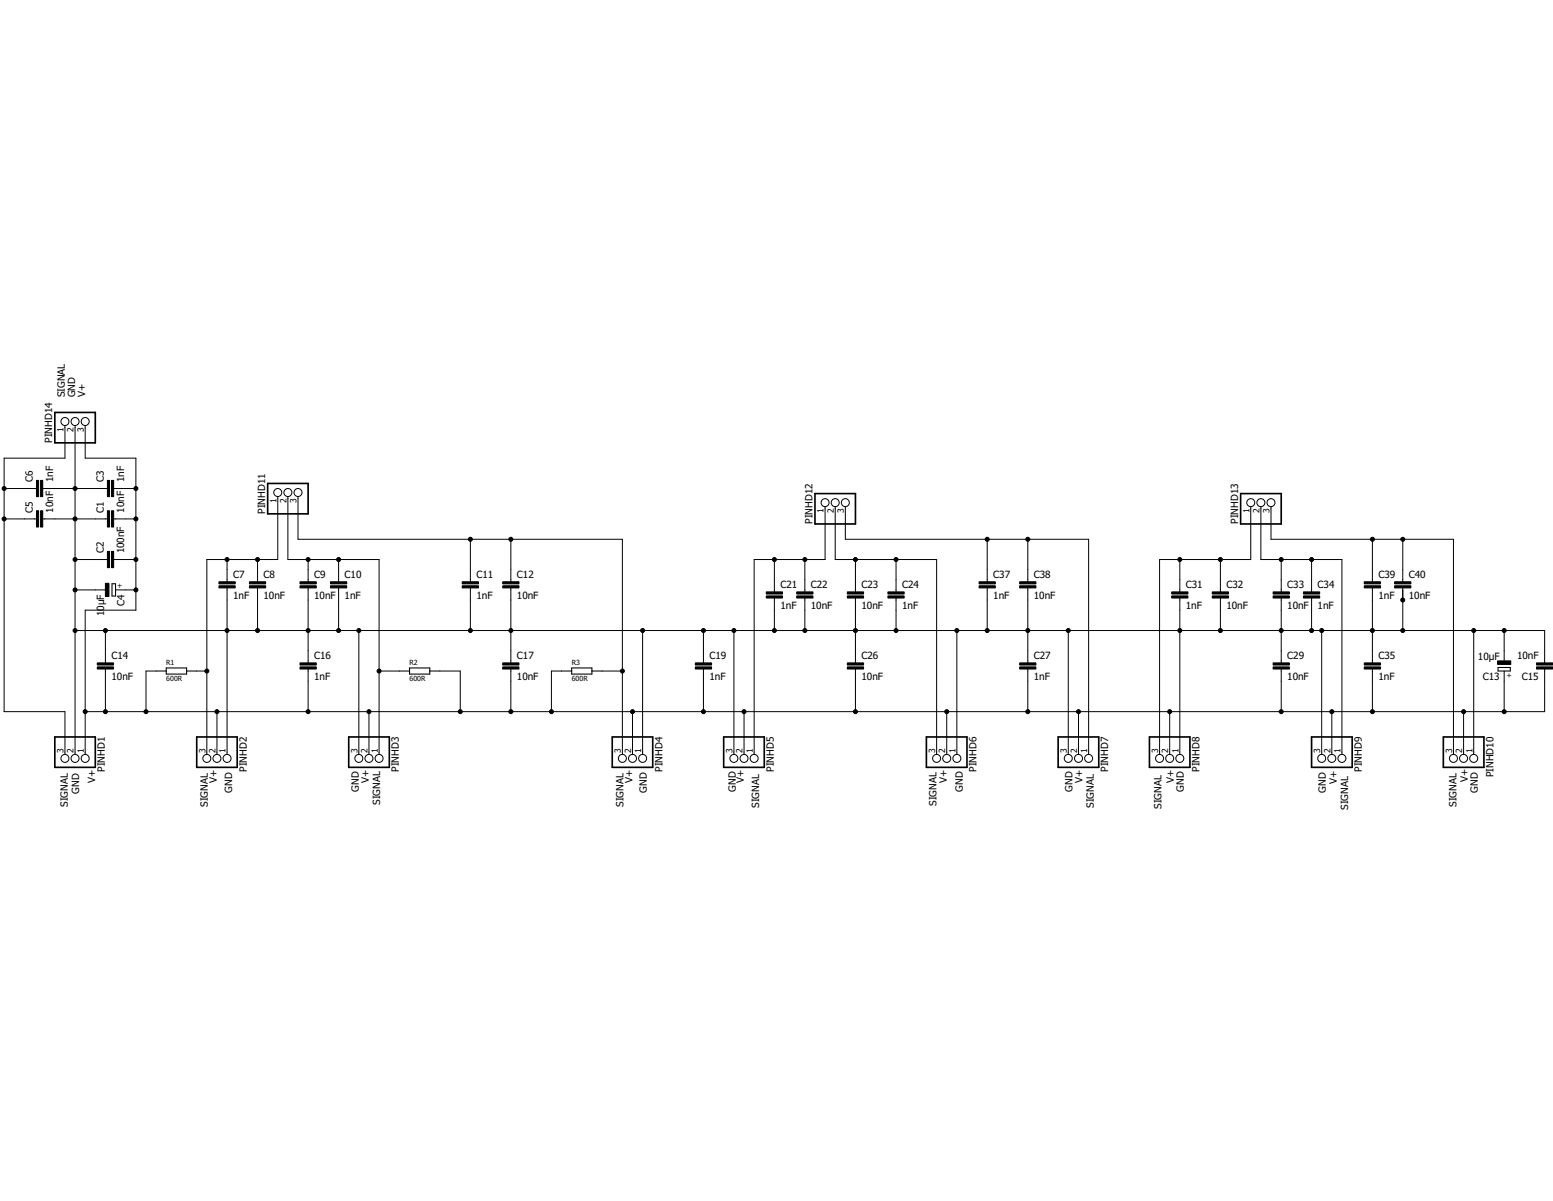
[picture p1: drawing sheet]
<svg xmlns="http://www.w3.org/2000/svg" width="279mm" height="216mm" viewBox="0 0 279 216" stroke-linecap="round" stroke-linejoin="round" font-family="sans-serif">
<g fill="none" stroke="#000" stroke-width=".3">
<path d="M9.9 74.1h7.2v5.5h-7.2zM48.2 86.9h7.2v5.5h-7.2zM146.6 88.7h7.3v5.5h-7.3zM223.2 88.7h7.3v5.5h-7.3zM9.9 132.5h7.2v5.4h-7.2zM35.4 132.5h7.3v5.4h-7.3zM62.7 132.5h7.3v5.4h-7.3zM110.2 132.5h7.2v5.4h-7.2zM130.2 132.5h7.3v5.4h-7.3zM166.7 132.5h7.3v5.4h-7.3zM190.4 132.5h7.3v5.4h-7.3zM206.8 132.5h7.3v5.4h-7.3z"/>
<path d="M236 132.5h7.3v5.4h-7.3zM259.7 132.5h7.3v5.4h-7.3z"/>
</g>
<g fill="none" stroke="#000" stroke-width=".18">
<path d="M11.7 76.5v5.9h-11v45.5h11v7.7M13.5 76.5v59.1M15.3 76.5v5.9h9.1v27.3h-9.1v25.9M.7 93.3h5.9M.7 87.8h5.9M7.7 93.3h11.6M7.7 87.8h11.6M20.4 93.3h4M20.4 87.8h4M50 89.2v11.4h-12.8v35M51.8 89.2v11.4h16.4v35M53.6 89.2v7.7h58.4v38.7"/>
<path d="M84.6 96.9v7.7M91.9 96.9v7.7M148.4 91.1v9.5h-12.7v35M150.3 91.1v9.5h18.2v35M152.1 91.1v5.8h43.8v38.7M177.6 96.9v7.7M184.9 96.9v7.7M225 91.1v9.5h-16.4v35M226.8 91.1v9.5h14.6v35M228.7 91.1v5.8h32.8v38.7M246.9 96.9v7.7M252.4 96.9v7.7"/>
<path d="M13.5 100.6h5.8M13.5 106h5.5M13.5 113.3h264.4v5.9M19 113.3v5.9M20.4 100.6h4M20.8 106h3.6M40.9 100.6v4M40.9 105.7v29.9M46.3 100.6v4M46.3 105.7v7.6M55.4 100.6v4M55.4 105.7v13.5"/>
<path d="M60.9 100.6v4M60.9 105.7v7.6M64.6 113.3v22.3M84.6 105.7v7.6M91.9 105.7v13.5M115.6 113.3v22.3M126.6 113.3v5.9M132 113.3v22.3M139.3 100.6v5.8M139.3 107.5v5.8M144.8 100.6v5.8M144.8 107.5v5.8"/>
<path d="M153.9 100.6v5.8M153.9 107.5v11.7M161.2 100.6v5.8M161.2 107.5v5.8M172.1 113.3v22.3M177.6 105.7v7.6M184.9 105.7v13.5M192.2 113.3v22.3M212.3 100.6v5.8M212.3 107.5v28.1M219.6 100.6v5.8M219.6 107.5v5.8"/>
<path d="M230.5 100.6v5.8M230.5 107.5v11.7M236 100.6v5.8M236 107.5v5.8M237.8 113.3v22.3M246.9 105.7v13.5M252.4 105.7v7.6M265.1 113.3v22.3M270.6 113.3v5.5M19 120.3v7.6M28.1 120.6h-1.8v7.3M35.4 120.6h1.8"/>
<path d="M39 127.9v7.7M55.4 120.3v7.6M66.4 127.9v7.7M68.2 120.6h3.7M79.1 120.6h3.7v7.3M91.9 120.3v7.6M101 120.6h-1.8v7.3M108.3 120.6h3.7M113.8 127.9v7.7M126.6 120.3v7.6M133.9 127.9v7.7M153.9 120.3v7.6"/>
<path d="M170.3 127.9v7.7M184.9 120.3v7.6M194 127.9v7.7M210.4 127.9v7.7M230.5 120.3v7.6M239.6 127.9v7.7M246.9 120.3v7.6M263.3 127.9v7.7M270.6 120.6v7.3M277.9 120.3v7.6h-262.6"/>
<circle cx="11.7" cy="75.8" r=".72"/>
<circle cx="13.5" cy="75.8" r=".72"/>
<circle cx="15.3" cy="75.8" r=".72"/>
<circle cx="50" cy="88.5" r=".72"/>
<circle cx="51.8" cy="88.5" r=".72"/>
<circle cx="53.6" cy="88.5" r=".72"/>
<circle cx="148.4" cy="90.4" r=".72"/>
<circle cx="150.3" cy="90.4" r=".72"/>
<circle cx="152.1" cy="90.4" r=".72"/>
<circle cx="225" cy="90.4" r=".72"/>
<circle cx="226.8" cy="90.4" r=".72"/>
<circle cx="228.7" cy="90.4" r=".72"/>
<circle cx="11.7" cy="136.3" r=".72"/>
<circle cx="13.5" cy="136.3" r=".72"/>
<circle cx="15.3" cy="136.3" r=".72"/>
<circle cx="37.2" cy="136.3" r=".72"/>
<circle cx="39" cy="136.3" r=".72"/>
<circle cx="40.9" cy="136.3" r=".72"/>
<circle cx="64.6" cy="136.3" r=".72"/>
<circle cx="66.4" cy="136.3" r=".72"/>
<circle cx="68.2" cy="136.3" r=".72"/>
<circle cx="112" cy="136.3" r=".72"/>
<circle cx="113.8" cy="136.3" r=".72"/>
<circle cx="115.6" cy="136.3" r=".72"/>
<circle cx="132" cy="136.3" r=".72"/>
<circle cx="133.9" cy="136.3" r=".72"/>
<circle cx="135.7" cy="136.3" r=".72"/>
<circle cx="168.5" cy="136.3" r=".72"/>
<circle cx="170.3" cy="136.3" r=".72"/>
<circle cx="172.1" cy="136.3" r=".72"/>
<circle cx="192.2" cy="136.3" r=".72"/>
<circle cx="194" cy="136.3" r=".72"/>
<circle cx="195.9" cy="136.3" r=".72"/>
<circle cx="208.6" cy="136.3" r=".72"/>
<circle cx="210.4" cy="136.3" r=".72"/>
<circle cx="212.3" cy="136.3" r=".72"/>
<circle cx="237.8" cy="136.3" r=".72"/>
<circle cx="239.6" cy="136.3" r=".72"/>
<circle cx="241.4" cy="136.3" r=".72"/>
<circle cx="261.5" cy="136.3" r=".72"/>
<circle cx="263.3" cy="136.3" r=".72"/>
<circle cx="265.1" cy="136.3" r=".72"/>
</g>
<g fill="#000" stroke="#000" stroke-width=".18">
<path d="M6.6 91.8h.3v2.9h-.3zM6.6 86.4h.3v2.9h-.3zM7.3 91.8h.4v2.9h-.4zM7.3 86.4h.4v2.9h-.4zM19.3 91.8h.4v2.9h-.4zM19.3 99.1h.4v2.9h-.4zM19.3 86.4h.4v2.9h-.4zM20.1 91.8h.3v2.9h-.3zM20.1 99.1h.3v2.9h-.3zM20.1 86.4h.3v2.9h-.3zM17.5 119.9h2.9v.4h-2.9zM17.5 119.2h2.9v.3h-2.9z"/>
<path d="M19 104.9h.6v2.3h-.6zM39.4 105.3h2.9v.4h-2.9zM39.4 104.6h2.9v.4h-2.9zM44.9 105.3h2.9v.4h-2.9zM44.9 104.6h2.9v.4h-2.9zM54 105.3h2.9v.4h-2.9zM54 104.6h2.9v.4h-2.9zM54 119.9h2.9v.4h-2.9zM54 119.2h2.9v.3h-2.9zM59.5 105.3h2.9v.4h-2.9zM59.5 104.6h2.9v.4h-2.9zM83.2 105.3h2.9v.4h-2.9z"/>
<path d="M83.2 104.6h2.9v.4h-2.9zM90.4 105.3h3v.4h-3zM90.4 104.6h3v.4h-3zM90.4 119.9h3v.4h-3zM90.4 119.2h3v.3h-3zM125.1 119.9h2.9v.4h-2.9zM125.1 119.2h2.9v.3h-2.9zM137.9 107.1h2.9v.4h-2.9zM137.9 106.4h2.9v.4h-2.9zM143.3 107.1h3v.4h-3zM143.3 106.4h3v.4h-3zM152.4 107.1h3v.4h-3z"/>
<path d="M152.4 106.4h3v.4h-3zM152.4 119.9h3v.4h-3zM152.4 119.2h3v.3h-3zM159.7 107.1h3v.4h-3zM159.7 106.4h3v.4h-3zM176.1 105.3h3v.4h-3zM176.1 104.6h3v.4h-3zM183.5 119.9h2.9v.4h-2.9zM183.5 119.2h2.9v.3h-2.9zM183.5 105.3h2.9v.4h-2.9zM183.5 104.6h2.9v.4h-2.9zM210.8 107.1h2.9v.4h-2.9z"/>
<path d="M210.8 106.4h2.9v.4h-2.9zM218.1 107.1h2.9v.4h-2.9zM218.1 106.4h2.9v.4h-2.9zM229 119.9h3v.4h-3zM229 119.2h3v.3h-3zM229 107.1h3v.4h-3zM229 106.4h3v.4h-3zM234.5 107.1h2.9v.4h-2.9zM234.5 106.4h2.9v.4h-2.9zM245.4 119.9h3v.4h-3zM245.4 119.2h3v.3h-3zM245.4 105.3h3v.4h-3z"/>
<path d="M245.4 104.6h3v.4h-3zM250.9 105.3h2.9v.4h-2.9zM250.9 104.6h2.9v.4h-2.9zM269.4 118.8h2.4v.6h-2.4zM276.4 119.2h3v.3h-3zM276.4 119.9h3v.4h-3z"/>
</g>
<path d="M20.2 104.9h.6v2.2h-.6zM269.5 120h2.2v.6h-2.2zM28.1 120.6h1.8M29.9 120.1h3.7v1.1h-3.7zM33.6 120.6h1.8M71.9 120.6h1.8M73.7 120.1h3.6v1.1h-3.6zM77.3 120.6h1.8M101 120.6h1.8M102.8 120.1h3.7v1.1h-3.7zM106.5 120.6h1.8" fill="none" stroke="#000" stroke-width=".19"/>
<g fill="#000" stroke="#000" stroke-width=".18">
<circle cx=".7" cy="87.8" r=".36"/>
<circle cx=".7" cy="93.3" r=".36"/>
<circle cx="13.5" cy="87.8" r=".36"/>
<circle cx="13.5" cy="93.3" r=".36"/>
<circle cx="24.4" cy="87.8" r=".36"/>
<circle cx="24.4" cy="93.3" r=".36"/>
<circle cx="84.6" cy="96.9" r=".36"/>
<circle cx="91.9" cy="96.9" r=".36"/>
<circle cx="177.6" cy="96.9" r=".36"/>
<circle cx="184.9" cy="96.9" r=".36"/>
<circle cx="246.9" cy="96.9" r=".36"/>
<circle cx="252.4" cy="96.9" r=".36"/>
<circle cx="13.5" cy="106" r=".36"/>
<circle cx="13.5" cy="100.6" r=".36"/>
<circle cx="13.5" cy="113.3" r=".36"/>
<circle cx="19" cy="113.3" r=".36"/>
<circle cx="24.4" cy="106" r=".36"/>
<circle cx="24.4" cy="100.6" r=".36"/>
<circle cx="40.9" cy="113.3" r=".36"/>
<circle cx="40.9" cy="100.6" r=".36"/>
<circle cx="46.3" cy="100.6" r=".36"/>
<circle cx="46.3" cy="113.3" r=".36"/>
<circle cx="55.4" cy="113.3" r=".36"/>
<circle cx="55.4" cy="100.6" r=".36"/>
<circle cx="60.9" cy="113.3" r=".36"/>
<circle cx="60.9" cy="100.6" r=".36"/>
<circle cx="64.6" cy="113.3" r=".36"/>
<circle cx="84.6" cy="113.3" r=".36"/>
<circle cx="91.9" cy="113.3" r=".36"/>
<circle cx="115.6" cy="113.3" r=".36"/>
<circle cx="126.6" cy="113.3" r=".36"/>
<circle cx="132" cy="113.3" r=".36"/>
<circle cx="139.3" cy="113.3" r=".36"/>
<circle cx="139.3" cy="100.6" r=".36"/>
<circle cx="144.8" cy="113.3" r=".36"/>
<circle cx="144.8" cy="100.6" r=".36"/>
<circle cx="153.9" cy="113.3" r=".36"/>
<circle cx="153.9" cy="100.6" r=".36"/>
<circle cx="161.2" cy="100.6" r=".36"/>
<circle cx="161.2" cy="113.3" r=".36"/>
<circle cx="172.1" cy="113.3" r=".36"/>
<circle cx="177.6" cy="113.3" r=".36"/>
<circle cx="184.9" cy="113.3" r=".36"/>
<circle cx="192.2" cy="113.3" r=".36"/>
<circle cx="212.3" cy="100.6" r=".36"/>
<circle cx="212.3" cy="113.3" r=".36"/>
<circle cx="219.6" cy="113.3" r=".36"/>
<circle cx="219.6" cy="100.6" r=".36"/>
<circle cx="230.5" cy="100.6" r=".36"/>
<circle cx="230.5" cy="113.3" r=".36"/>
<circle cx="236" cy="113.3" r=".36"/>
<circle cx="236" cy="100.6" r=".36"/>
<circle cx="237.8" cy="113.3" r=".36"/>
<circle cx="246.9" cy="113.3" r=".36"/>
<circle cx="252.4" cy="113.3" r=".36"/>
<circle cx="252.4" cy="107.9" r=".36"/>
<circle cx="265.1" cy="113.3" r=".36"/>
<circle cx="270.6" cy="113.3" r=".36"/>
<circle cx="15.3" cy="127.9" r=".36"/>
<circle cx="19" cy="127.9" r=".36"/>
<circle cx="26.3" cy="127.9" r=".36"/>
<circle cx="37.2" cy="120.6" r=".36"/>
<circle cx="39" cy="127.9" r=".36"/>
<circle cx="55.4" cy="127.9" r=".36"/>
<circle cx="66.4" cy="127.9" r=".36"/>
<circle cx="68.2" cy="120.6" r=".36"/>
<circle cx="82.8" cy="127.9" r=".36"/>
<circle cx="91.9" cy="127.9" r=".36"/>
<circle cx="99.2" cy="127.9" r=".36"/>
<circle cx="112" cy="120.6" r=".36"/>
<circle cx="113.8" cy="127.9" r=".36"/>
<circle cx="126.6" cy="127.9" r=".36"/>
<circle cx="133.9" cy="127.9" r=".36"/>
<circle cx="153.9" cy="127.9" r=".36"/>
<circle cx="170.3" cy="127.9" r=".36"/>
<circle cx="184.9" cy="127.9" r=".36"/>
<circle cx="194" cy="127.9" r=".36"/>
<circle cx="210.4" cy="127.9" r=".36"/>
<circle cx="230.5" cy="127.9" r=".36"/>
<circle cx="239.6" cy="127.9" r=".36"/>
<circle cx="246.9" cy="127.9" r=".36"/>
<circle cx="263.3" cy="127.9" r=".36"/>
<circle cx="270.6" cy="127.9" r=".36"/>
</g>
<g font-size="1.8">
<text x="11.7" y="71.4" transform="rotate(-90 11.7 71.4)">SIGNAL</text>
<text x="13.5" y="71.4" transform="rotate(-90 13.5 71.4)">GND</text>
<text x="15.3" y="71.4" transform="rotate(-90 15.3 71.4)">V+</text>
<text x="9.4" y="79.6" transform="rotate(-90 9.4 79.6)">PINHD14</text>
<text x="5.9" y="86.7" transform="rotate(-90 5.9 86.7)">C6</text>
<text x="9.6" y="86.7" transform="rotate(-90 9.6 86.7)">1nF</text>
<text x="18.7" y="86.7" transform="rotate(-90 18.7 86.7)">C3</text>
<text x="22.3" y="86.7" transform="rotate(-90 22.3 86.7)">1nF</text>
<text x="5.9" y="92.2" transform="rotate(-90 5.9 92.2)">C5</text>
<text x="9.6" y="92.2" transform="rotate(-90 9.6 92.2)">10nF</text>
<text x="18.7" y="92.2" transform="rotate(-90 18.7 92.2)">C1</text>
<text x="22.3" y="92.2" transform="rotate(-90 22.3 92.2)">10nF</text>
<text x="47.7" y="92.4" transform="rotate(-90 47.7 92.4)">PINHD11</text>
<text x="146.2" y="94.2" transform="rotate(-90 146.2 94.2)">PINHD12</text>
<text x="222.7" y="94.2" transform="rotate(-90 222.7 94.2)">PINHD13</text>
<text x="18.7" y="99.5" transform="rotate(-90 18.7 99.5)">C2</text>
<text x="22.3" y="99.5" transform="rotate(-90 22.3 99.5)">100nF</text>
<text x="41.9" y="107.6">1nF</text>
<text x="41.9" y="104">C7</text>
<text x="47.4" y="107.6">10nF</text>
<text x="47.4" y="104">C8</text>
<text x="56.5" y="107.6">10nF</text>
<text x="56.5" y="104">C9</text>
<text x="62" y="107.6">1nF</text>
<text x="62" y="104">C10</text>
<text x="85.7" y="107.6">1nF</text>
<text x="85.7" y="104">C11</text>
<text x="93" y="107.6">10nF</text>
<text x="93" y="104">C12</text>
<text x="140.4" y="105.8">C21</text>
<text x="145.9" y="105.8">C22</text>
<text x="155" y="105.8">C23</text>
<text x="162.3" y="105.8">C24</text>
<text x="178.7" y="107.6">1nF</text>
<text x="178.7" y="104">C37</text>
<text x="186" y="107.6">10nF</text>
<text x="186" y="104">C38</text>
<text x="213.4" y="105.8">C31</text>
<text x="220.6" y="105.8">C32</text>
<text x="231.6" y="105.8">C33</text>
<text x="237.1" y="105.8">C34</text>
<text x="248" y="107.6">1nF</text>
<text x="248" y="104">C39</text>
<text x="253.5" y="107.6">10nF</text>
<text x="253.5" y="104">C40</text>
<text x="18.8" y="110.8" transform="rotate(-90 18.8 110.8)">10µF</text>
<text x="22.4" y="108.9" transform="rotate(-90 22.4 108.9)">C4</text>
<text x="140.4" y="109.4">1nF</text>
<text x="145.9" y="109.4">10nF</text>
<text x="155" y="109.4">10nF</text>
<text x="162.3" y="109.4">1nF</text>
<text x="213.4" y="109.4">1nF</text>
<text x="220.6" y="109.4">10nF</text>
<text x="231.6" y="109.4">10nF</text>
<text x="237.1" y="109.4">1nF</text>
<text x="20.1" y="118.5">C14</text>
<text x="56.5" y="118.5">C16</text>
<text x="93" y="118.5">C17</text>
<text x="127.7" y="118.5">C19</text>
<text x="155" y="118.5">C26</text>
<text x="186" y="118.5">C27</text>
<text x="231.6" y="118.5">C29</text>
<text x="248" y="118.5">C35</text>
<text x="265.9" y="118.6">10µF</text>
<text x="272.9" y="118.5">10nF</text>
<text x="20.1" y="122.2">10nF</text>
<text x="56.5" y="122.2">1nF</text>
<text x="93" y="122.2">10nF</text>
<text x="127.7" y="122.2">1nF</text>
<text x="155" y="122.2">10nF</text>
<text x="186" y="122.2">1nF</text>
<text x="231.6" y="122.2">10nF</text>
<text x="248" y="122.2">1nF</text>
<text x="266.8" y="122.2">C13</text>
<text x="273.8" y="122.2">C15</text>
<text x="14.2" y="142.7" transform="rotate(-90 14.2 142.7)">GND</text>
<text x="17.1" y="140.7" transform="rotate(-90 17.1 140.7)">V+</text>
<text x="18.9" y="138.8" transform="rotate(-90 18.9 138.8)">PINHD1</text>
<text x="39" y="140.7" transform="rotate(-90 39 140.7)">V+</text>
<text x="41.8" y="142.5" transform="rotate(-90 41.8 142.5)">GND</text>
<text x="44.4" y="138.8" transform="rotate(-90 44.4 138.8)">PINHD2</text>
<text x="64.6" y="142.3" transform="rotate(-90 64.6 142.3)">GND</text>
<text x="66.4" y="140.7" transform="rotate(-90 66.4 140.7)">V+</text>
<text x="71.8" y="138.8" transform="rotate(-90 71.8 138.8)">PINHD3</text>
<text x="113.8" y="140.7" transform="rotate(-90 113.8 140.7)">V+</text>
<text x="116.3" y="142.5" transform="rotate(-90 116.3 142.5)">GND</text>
<text x="119.2" y="138.8" transform="rotate(-90 119.2 138.8)">PINHD4</text>
<text x="132.4" y="142.3" transform="rotate(-90 132.4 142.3)">GND</text>
<text x="133.9" y="140.7" transform="rotate(-90 133.9 140.7)">V+</text>
<text x="139.2" y="138.8" transform="rotate(-90 139.2 138.8)">PINHD5</text>
<text x="170.3" y="140.7" transform="rotate(-90 170.3 140.7)">V+</text>
<text x="173.2" y="142.3" transform="rotate(-90 173.2 142.3)">GND</text>
<text x="175.7" y="138.8" transform="rotate(-90 175.7 138.8)">PINHD6</text>
<text x="192.9" y="142.3" transform="rotate(-90 192.9 142.3)">GND</text>
<text x="194.8" y="140.7" transform="rotate(-90 194.8 140.7)">V+</text>
<text x="199.4" y="138.8" transform="rotate(-90 199.4 138.8)">PINHD7</text>
<text x="211.2" y="140.7" transform="rotate(-90 211.2 140.7)">V+</text>
<text x="213" y="142.3" transform="rotate(-90 213 142.3)">GND</text>
<text x="215.8" y="138.8" transform="rotate(-90 215.8 138.8)">PINHD8</text>
<text x="238.5" y="142.5" transform="rotate(-90 238.5 142.5)">GND</text>
<text x="240.5" y="140.9" transform="rotate(-90 240.5 140.9)">V+</text>
<text x="245" y="138.8" transform="rotate(-90 245 138.8)">PINHD9</text>
<text x="264" y="140.5" transform="rotate(-90 264 140.5)">V+</text>
<text x="265.9" y="142.5" transform="rotate(-90 265.9 142.5)">GND</text>
<text x="268.7" y="139.7" transform="rotate(-90 268.7 139.7)">PINHD10</text>
<text x="12.2" y="145.1" transform="rotate(-90 12.2 145.1)">SIGNAL</text>
<text x="37.4" y="145.1" transform="rotate(-90 37.4 145.1)">SIGNAL</text>
<text x="68.4" y="144.7" transform="rotate(-90 68.4 144.7)">SIGNAL</text>
<text x="112.2" y="145.1" transform="rotate(-90 112.2 145.1)">SIGNAL</text>
<text x="136.6" y="145.2" transform="rotate(-90 136.6 145.2)">SIGNAL</text>
<text x="168.5" y="144.9" transform="rotate(-90 168.5 144.9)">SIGNAL</text>
<text x="196.8" y="145.2" transform="rotate(-90 196.8 145.2)">SIGNAL</text>
<text x="209" y="145.4" transform="rotate(-90 209 145.4)">SIGNAL</text>
<text x="242.5" y="145.6" transform="rotate(-90 242.5 145.6)">SIGNAL</text>
<text x="262" y="145.1" transform="rotate(-90 262 145.1)">SIGNAL</text>
</g>
<g font-size="1.5">
<text x="11.4" y="77.6" transform="rotate(-90 11.4 77.6)">1</text>
<text x="13.2" y="77.6" transform="rotate(-90 13.2 77.6)">2</text>
<text x="15.1" y="77.6" transform="rotate(-90 15.1 77.6)">3</text>
<text x="49.7" y="90.3" transform="rotate(-90 49.7 90.3)">1</text>
<text x="51.5" y="90.3" transform="rotate(-90 51.5 90.3)">2</text>
<text x="53.4" y="90.3" transform="rotate(-90 53.4 90.3)">3</text>
<text x="148.2" y="92.2" transform="rotate(-90 148.2 92.2)">1</text>
<text x="150" y="92.2" transform="rotate(-90 150 92.2)">2</text>
<text x="151.8" y="92.2" transform="rotate(-90 151.8 92.2)">3</text>
<text x="224.8" y="92.2" transform="rotate(-90 224.8 92.2)">1</text>
<text x="226.6" y="92.2" transform="rotate(-90 226.6 92.2)">2</text>
<text x="228.4" y="92.2" transform="rotate(-90 228.4 92.2)">3</text>
<text x="11.4" y="135.4" transform="rotate(-90 11.4 135.4)">3</text>
<text x="13.2" y="135.4" transform="rotate(-90 13.2 135.4)">2</text>
<text x="15.1" y="135.4" transform="rotate(-90 15.1 135.4)">1</text>
<text x="37" y="135.4" transform="rotate(-90 37 135.4)">3</text>
<text x="38.8" y="135.4" transform="rotate(-90 38.8 135.4)">2</text>
<text x="40.6" y="135.4" transform="rotate(-90 40.6 135.4)">1</text>
<text x="64.3" y="135.4" transform="rotate(-90 64.3 135.4)">3</text>
<text x="66.1" y="135.4" transform="rotate(-90 66.1 135.4)">2</text>
<text x="68" y="135.4" transform="rotate(-90 68 135.4)">1</text>
<text x="111.7" y="135.4" transform="rotate(-90 111.7 135.4)">3</text>
<text x="113.5" y="135.4" transform="rotate(-90 113.5 135.4)">2</text>
<text x="115.4" y="135.4" transform="rotate(-90 115.4 135.4)">1</text>
<text x="131.8" y="135.4" transform="rotate(-90 131.8 135.4)">3</text>
<text x="133.6" y="135.4" transform="rotate(-90 133.6 135.4)">2</text>
<text x="135.4" y="135.4" transform="rotate(-90 135.4 135.4)">1</text>
<text x="168.2" y="135.4" transform="rotate(-90 168.2 135.4)">3</text>
<text x="170.1" y="135.4" transform="rotate(-90 170.1 135.4)">2</text>
<text x="171.9" y="135.4" transform="rotate(-90 171.9 135.4)">1</text>
<text x="191.9" y="135.4" transform="rotate(-90 191.9 135.4)">3</text>
<text x="193.8" y="135.4" transform="rotate(-90 193.8 135.4)">2</text>
<text x="195.6" y="135.4" transform="rotate(-90 195.6 135.4)">1</text>
<text x="208.4" y="135.4" transform="rotate(-90 208.4 135.4)">3</text>
<text x="210.2" y="135.4" transform="rotate(-90 210.2 135.4)">2</text>
<text x="212" y="135.4" transform="rotate(-90 212 135.4)">1</text>
<text x="237.5" y="135.4" transform="rotate(-90 237.5 135.4)">3</text>
<text x="239.4" y="135.4" transform="rotate(-90 239.4 135.4)">2</text>
<text x="241.2" y="135.4" transform="rotate(-90 241.2 135.4)">1</text>
<text x="261.2" y="135.4" transform="rotate(-90 261.2 135.4)">3</text>
<text x="263.1" y="135.4" transform="rotate(-90 263.1 135.4)">2</text>
<text x="264.9" y="135.4" transform="rotate(-90 264.9 135.4)">1</text>
</g>
<g font-size="1.3">
<text x="21.1" y="105.6">+</text>
<text x="29.9" y="119.5">R1</text>
<text x="73.7" y="119.5">R2</text>
<text x="102.9" y="119.5">R3</text>
<text x="29.9" y="122.5">600R</text>
<text x="73.7" y="122.5">600R</text>
<text x="102.9" y="122.5">600R</text>
<text x="271.9" y="121.9" transform="rotate(-90 271.9 121.9)">+</text>
</g>
</svg>
